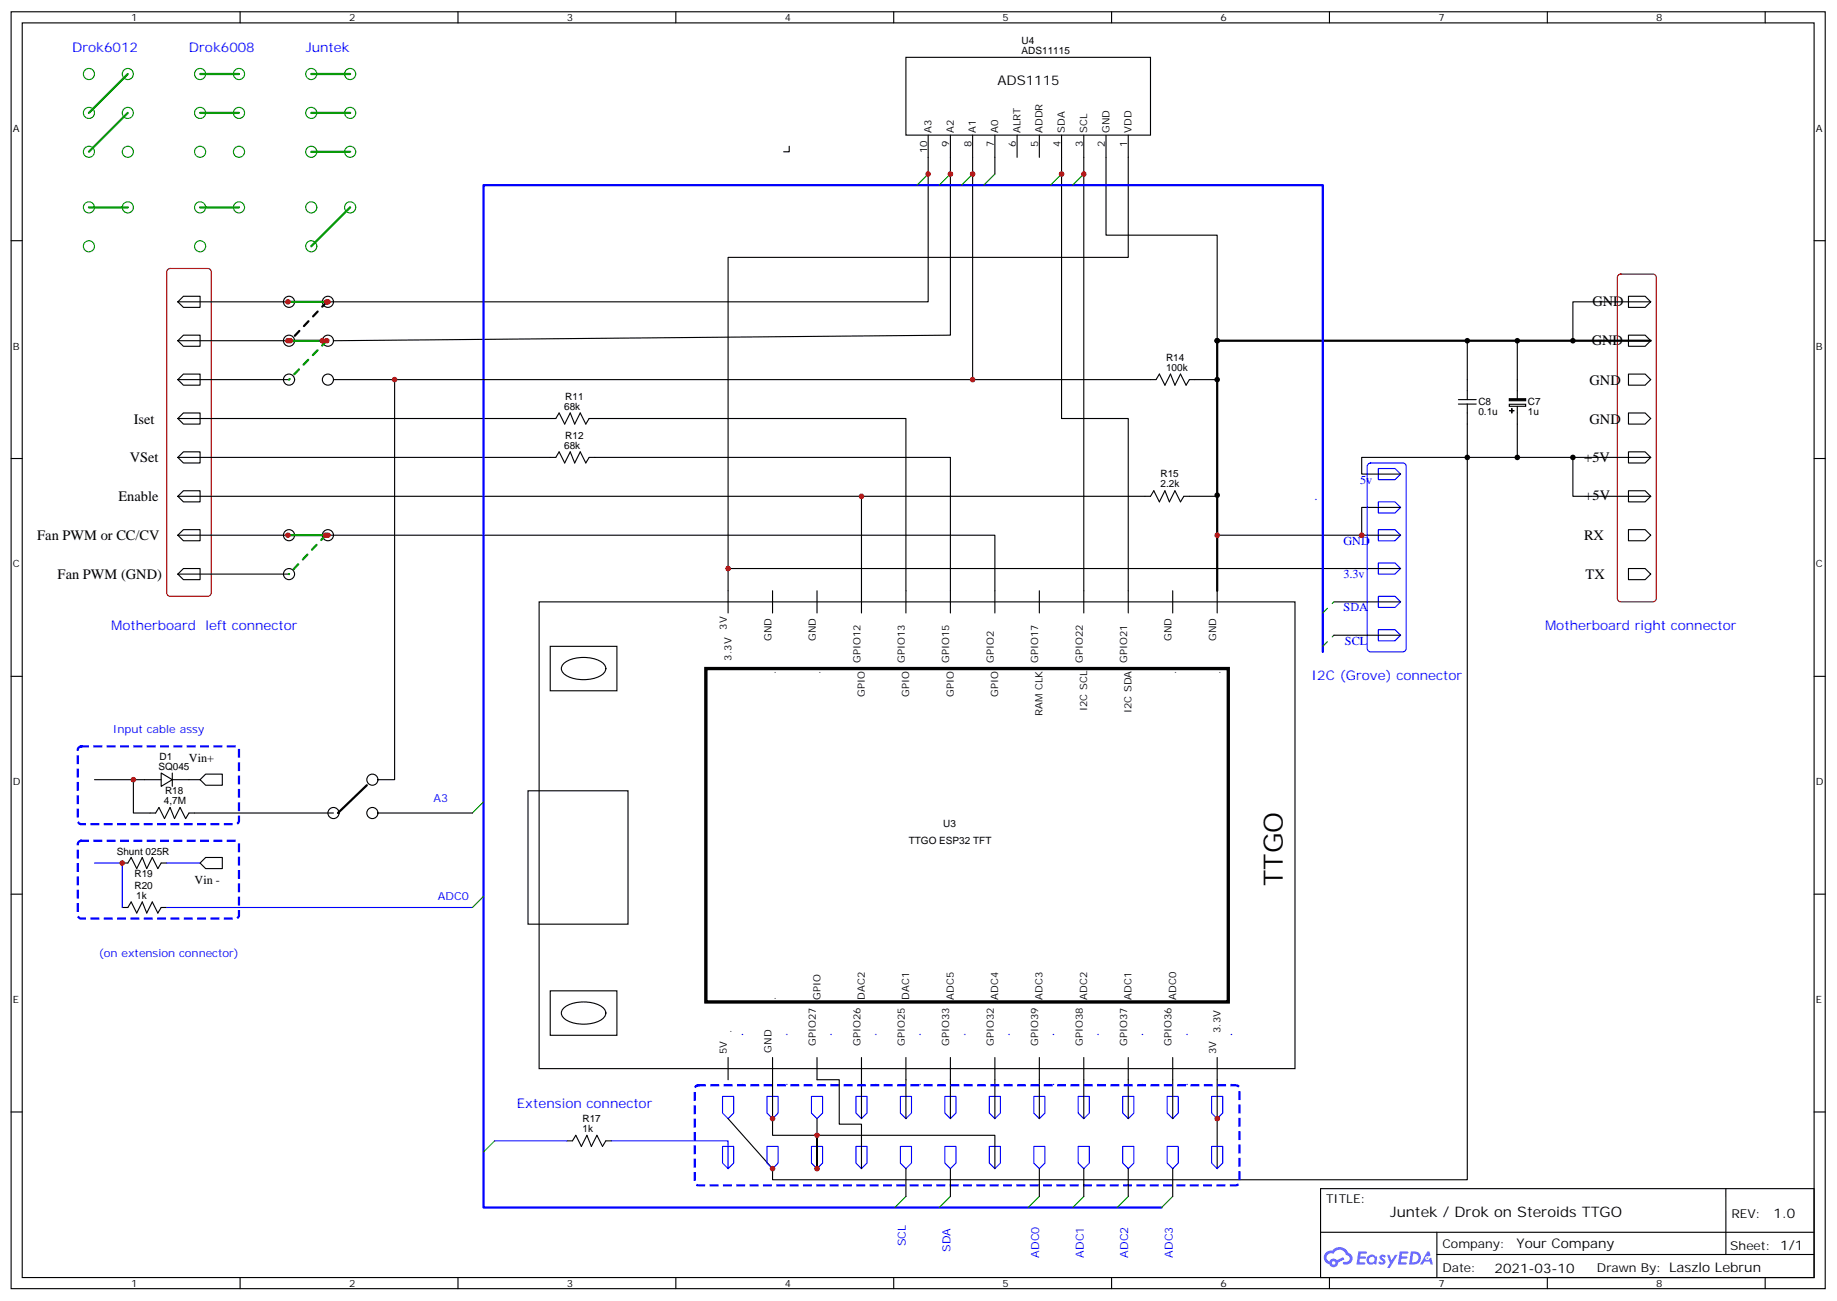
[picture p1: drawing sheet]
<svg xmlns="http://www.w3.org/2000/svg" width="583mm" height="413mm" viewBox="0 0 583 413" stroke-linecap="round" stroke-linejoin="round" font-family="sans-serif">
<g fill="none" stroke="#000" stroke-width=".35">
<path d="M3.5 3.7h575.8v405.4h-575.8zM7.1 7.3h568.6v398.3h-568.6zM76.2 3.7v3.6M145.3 3.7v3.6M214.5 3.7v3.6M283.6 3.7v3.6M352.8 3.7v3.6M421.9 3.7v3.6M491.1 3.7v3.6M560.2 3.7v3.6M3.5 76.4h3.6M575.7 76.4h3.6"/>
<path d="M3.5 145.6h3.6M575.7 145.6h3.6M3.5 214.7h3.6M575.7 214.7h3.6M3.5 283.8h3.6M575.7 283.8h3.6M3.5 353h3.6M575.7 353h3.6M419.1 377.3h156.6v28.3h-156.6zM547.7 377.4v20.8M419.1 391.2h156.5M456 398.2h119.6"/>
<path d="M456 391.2v14.1M76.2 405.6v3.5M145.3 405.6v3.5M214.5 405.6v3.5M283.6 405.6v3.5M352.8 405.6v3.5M421.9 405.6v3.5M491.1 405.6v3.5M560.2 405.6v3.5"/>
</g>
<g fill="#5487ff">
<path d="M438.1 398.5a1.22 1.22 0 0 1 1.7 .3l-.4 .5a.47 .47 0 0 0-.3-.4 .47 .47 0 0 0-.5 .2l.1 .3a1.14 1.14 0 0 1 .8 1.7 1.14 1.14 0 0 1-1.9 0l-.2-.2 .5-.5 .7 .4a.29 .29 0 0 0 .3-.3 .29 .29 0 0 0-.2-.3 1.04 1.04 0 0 1-.6-1.7z"/>
<path d="M431.1 397.3h2.3l.4 .1-.2 .5-1.8 .1-.1 .9h1.5l.3 .3-.3 .4h-1.6l-.2 1.1h1.7l.2 .4-.2 .3h-2.6z"/>
<path d="M444.2 397.3l2.7 .1-.1 .5-1.8 .1-.2 .9h1.6l.3 .3-.4 .4h-1.6l-.1 1.1h1.7l.2 .3-.2 .4h-2.7z"/>
<path d="M453 397.3h.7l.3 1.2-.6 .3a.69 .69 0 0 0-1 .3 .69 .69 0 0 0 .4 1 .69 .69 0 0 0 .9-.6l.5-.3 .6 2.2h-.8l-.3-.9h-1.7l-.5 .9h-.8z"/>
<path d="M440.2 398.3h.8l.6 1.9 1.1-1.9h.9l-2.6 4.2h-.8l.9-1.5z"/>
<path d="M447.8 397.3l-.6 4.1h1.3a2.11 2.11 0 0 0 2.5-2.1 2.11 2.11 0 0 0-2.5-2zM448.5 398a1.43 1.43 0 0 1 1.6 1.6 1.43 1.43 0 0 1-2 1.1z"/>
<path d="M434.1 398.9a1.54 1.54 0 0 0-.1 2.1 1.54 1.54 0 0 0 2.1 .2l.7 .2 .3-2.3-.6-.3a1.49 1.49 0 0 0-2.4 .1zM434.3 399.9a.95 .95 0 0 1 1.9 0 .95 .95 0 0 1-1.9 0z"/>
<path d="M420.8 397.6a2.18 2.18 0 0 0 1.1 3.8 1.44 1.44 0 0 0 1.6 .9 1.44 1.44 0 0 0 1.2-1.5l2-1-.5-.7-1.9 .9a1.47 1.47 0 0 0-2.4 .5 1.39 1.39 0 0 1-.7-2 1.39 1.39 0 0 1 2-.5 2.12 2.12 0 0 1 2.2-1.3 2.12 2.12 0 0 1 1.9 1.7 1.14 1.14 0 0 1 1 1.4 1.14 1.14 0 0 1-1.6 .8 .43 .43 0 0 0-.5 .3 .43 .43 0 0 0 .4 .5 1.98 1.98 0 0 0 2.5-1.2 1.98 1.98 0 0 0-1.2-2.5 3.1 3.1 0 0 0-5.3-.7l-.9 .1zM422.7 400.9a.55 .55 0 0 1 1.1 0 .55 .55 0 0 1-1.1 0z"/>
<circle cx="453" cy="399.4" r=".26"/>
</g>
<path d="M53.2 85.7l.8-.5h12l.8 .5 .2 .6v101.9l-.2 .7-.8 .4h-12l-.7-.2-.4-.9v-101.9zM513.5 87.4l.8-.4h10.3l.8 .4 .2 .7v101.9l-.2 .6-.8 .5h-10.3l-.6-.3-.4-.8v-101.9z" fill="none" stroke="#900" stroke-width=".35"/>
<g fill="none" stroke="#000" stroke-width=".35">
<path d="M287.5 18.2h77.6v24.7h-77.6zM250.5 46.4v1.8h-1.8M294.6 42.9v52.9h-238.2M301.6 42.9v63.5l-195.8 1.8M308.7 42.9v77.6h58.2l1-1.8 1.8 3.6 1.8-3.6 1.4 3.6 1.7-3.6 1.8 3.6 1.1-1.8h8.8M315.7 42.9v12.3M322.8 42.9v7.1M329.8 42.9v7.1M336.9 42.9v90h21.2v61.7M344 42.9v151.7M351 42.9v31.7h35.3v33.6M358.1 42.9v38.8h-127v112.9"/>
<path d="M56.4 95.8l1.8-1.7h5.3v3.5h-5.3zM516.8 94.1h5.3l1.8 1.7-1.8 1.8h-5.3zM523.9 95.8h-24.7v12.4M56.4 108.2l1.8-1.8h5.3v3.5h-5.3zM56.4 108.2h45.9M465.7 108.2v18.7M481.5 108.2v18.3M516.8 106.4h5.3l1.8 1.8-1.8 1.7h-5.3zM516.8 118.7h5.3l1.8 1.8-1.8 1.8h-5.3zM56.4 120.5l1.8-1.8h5.3v3.6h-5.3zM56.4 132.9h120l1-1.8 1.8 3.5 1.8-3.5 1.4 3.5 1.7-3.5 1.8 3.5 1.1-1.7h100.5v61.7M56.4 120.5h35.3"/>
<path d="M58.2 131.1h5.3v3.5h-5.3l-1.8-1.7zM105.8 120.5h202.9M125.2 120.5v127h-5.3M462.8 128.3h5.7M462.8 126.9h5.7M465.7 128.3v16.9h-33.5v5.3h12.3M479 128.3h5.2v.7h-5.2zM481.5 129v16.2M516.8 131.1h5.3l1.8 1.8-1.8 1.7h-5.3zM56.4 145.2h120l1-1.8 1.8 3.6 1.8-3.6 1.4 3.6 1.7-3.6 1.8 3.6 1.1-1.8h114.6v49.4M56.4 157.6h217v37M58.2 143.4h5.3v3.6h-5.3l-1.8-1.8z"/>
<path d="M58.2 155.8h5.3v3.5h-5.3l-1.8-1.7zM386.3 157.2v.4h-10.6l-1.1 1.7-1.7-3.5-1.8 3.5-1.4-3.5-1.8 3.5-1.7-3.5-1.1 1.8h-91.7M499.2 145.2v12.4h24.7M516.8 143.4h5.3l1.8 1.8-1.8 1.8h-5.3zM516.8 155.8h5.3l1.8 1.8-1.8 1.7h-5.3zM523.9 145.2h-58.2v229.3h-220.5v-3.5l-14.1-15.9M56.4 169.9l1.8-1.8h5.3v3.6h-5.3zM56.4 169.9h259.3v24.7M386.3 169.9h58.2M444.5 161.1h-12.3v8.8M516.8 168.1h5.3l1.8 1.8-1.8 1.8h-5.3zM56.4 182.2l1.8-1.7h5.3v3.5h-5.3z"/>
<path d="M56.4 182.2h35.3M171.1 191.1h239.9v148.1h-239.9zM231.1 180.5h213.4M245.2 187.5v7.1M259.3 187.5v7.1M329.8 187.5v7.1M372.2 187.5v7.1M386.3 187.5v7.1M423.3 191.1h21.2M516.8 180.5h5.3l1.8 1.7-1.8 1.8h-5.3zM174.6 205.2h21.2v14.1h-21.2zM178.9 210.6a11.3 11.3 0 0 1 12.6 0 2.18 2.18 0 0 1-.6 3.7 11.6 11.6 0 0 1-12-.4 2.06 2.06 0 0 1 0-3.3z"/>
<path d="M423.3 201.6h21.2M30 247.5h21.2M42.3 247.5v10.6h7.1l1-1.8 1.8 3.6 1.8-3.6 1.4 3.6 1.7-3.6 1.8 3.6 1.1-1.8h45.8M51.2 245.4l3.5 2.1-3.5 2.1zM54.7 247.5h8.8M54.7 245.4v4.2M63.5 247.5l1.8-1.8h5.3v3.6h-5.3zM119.9 258.1h30M167.6 251h31.7v42.4h-31.7zM38.8 274h1.8l1-1.8 1.8 3.5 1.8-3.5 1.4 3.5 1.7-3.5 1.8 3.5 1.1-1.7h1.7M63.5 274l1.8-1.8h5.3v3.5h-5.3zM38.8 288.1h1.8l1-1.8 1.8 3.5 1.8-3.5 1.4 3.5 1.7-3.5 1.8 3.5 1.1-1.7h1.7"/>
<path d="M174.6 314.5h21.2v14.1h-21.2zM178.9 320a11.3 11.3 0 0 1 12.6 0 2.18 2.18 0 0 1-.6 3.7 11.6 11.6 0 0 1-12-.5 2.06 2.06 0 0 1 0-3.2zM231.1 335.7v7.1M245.2 335.7v24.7h14.1v10.6v-15.9M259.3 335.7v7.1h7v14.1h7.1v14.1M273.4 335.7v19.4M287.5 335.7v19.4M301.6 335.7v19.4M315.7 335.7v19.4M329.8 335.7v19.4M344 335.7v19.4M358.1 335.7v19.4"/>
<path d="M372.2 335.7v19.4M386.3 335.7v35.3M179.9 362.2h1.8l1-1.8 1.8 3.5 1.8-3.5 1.4 3.5 1.7-3.5 1.8 3.5 1.1-1.7h1.7M259.3 360.4h56.4v10.6M287.5 371v8.8M301.6 371v8.8M329.8 371v8.8M344 371v8.8M358.1 371v8.8M372.2 371v8.8"/>
<circle cx="91.7" cy="95.8" r="1.76"/>
<circle cx="104.1" cy="95.8" r="1.76"/>
<circle cx="91.7" cy="108.2" r="1.76"/>
<circle cx="104.1" cy="108.2" r="1.76"/>
<circle cx="91.7" cy="120.5" r="1.76"/>
<circle cx="104.1" cy="120.5" r="1.76"/>
<circle cx="91.7" cy="169.9" r="1.76"/>
<circle cx="104.1" cy="169.9" r="1.76"/>
<circle cx="91.7" cy="182.2" r="1.76"/>
<circle cx="105.8" cy="258.1" r="1.76"/>
<circle cx="118.2" cy="258.1" r="1.76"/>
<circle cx="118.2" cy="247.5" r="1.76"/>
</g>
<path d="M523.9 108.2h-137.6v79.3M116.4 249.3l-9.2 8.8" fill="none" stroke="#000" stroke-width=".71"/>
<path d="M479 126.6h5.2v.6h-5.2zM479.1 130.4h1.4zM479.8 129.7v1.4z" fill="#000" stroke="#000" stroke-width=".35"/>
<g fill="none" stroke="#00f" stroke-width=".35">
<path d="M434.2 147.4l.8-.4h10.2l.6 .2 .4 .5 .1 58.2-.3 .6-.5 .4h-10.5l-.7-.2-.3-.5-.1-58.2zM437.4 159.3h5.3l1.8 1.8-1.8 1.7h-5.3zM437.4 148.7h5.3l1.8 1.8-1.8 1.8h-5.3zM437.4 178.7h5.3l1.8 1.8-1.8 1.7h-5.3zM437.4 168.1h5.3l1.8 1.8-1.8 1.8h-5.3zM437.4 189.3h5.3l1.8 1.8-1.8 1.7h-5.3zM437.4 199.9h5.3l1.8 1.7-1.8 1.8h-5.3zM30 274h8.8v14.1M52.9 274h10.6M52.9 288.1h97M229.3 348.1h3.5v5.2l-1.7 1.8-1.8-1.8zM243.4 348.1h3.5v5.2l-1.7 1.8-1.8-1.8z"/>
<path d="M257.5 348.1h3.6v5.2l-1.8 1.8-1.8-1.8zM271.6 348.1h3.6v5.2l-1.8 1.8-1.8-1.8zM285.8 348.1h3.5v5.2l-1.8 1.8-1.7-1.8zM299.9 348.1h3.5v5.2l-1.8 1.8-1.7-1.8zM314 348.1h3.5v5.2l-1.8 1.8-1.7-1.8zM328.1 348.1h3.5v5.2l-1.8 1.8-1.7-1.8zM342.2 348.1h3.5v5.2l-1.7 1.8-1.8-1.8zM356.3 348.1h3.5v5.2l-1.7 1.8-1.8-1.8zM370.4 348.1h3.5v5.2l-1.7 1.8-1.8-1.8zM384.5 348.1h3.6v5.2l-1.8 1.8-1.8-1.8zM157 362.2h22.9M194 362.2h37.1v8.8"/>
<path d="M229.3 363.9h3.5v5.3l-1.7 1.8-1.8-1.8zM243.4 363.9h3.5v5.3l-1.7 1.8-1.8-1.8zM257.5 363.9h3.6v5.3l-1.8 1.8-1.8-1.8zM271.6 363.9h3.6v5.3l-1.8 1.8-1.8-1.8zM285.8 363.9h3.5v5.3l-1.8 1.8-1.7-1.8zM299.9 363.9h3.5v5.3l-1.8 1.8-1.7-1.8zM314 363.9h3.5v5.3l-1.8 1.8-1.7-1.8zM328.1 363.9h3.5v5.3l-1.8 1.8-1.7-1.8zM342.2 363.9h3.5v5.3l-1.7 1.8-1.8-1.8zM356.3 363.9h3.5v5.3l-1.7 1.8-1.8-1.8zM370.4 363.9h3.5v5.3l-1.7 1.8-1.8-1.8zM384.5 363.9h3.6v5.3l-1.8 1.8-1.8-1.8z"/>
</g>
<path d="M25.8 236.9l49.3 .1 .5 .4 .2 .6v22.9l-.4 .5-.6 .2h-49.4l-.5-.5-.2-.5v-22.6l.2-.6 .9-.5M25.8 266.9l49.3 .1 .5 .3 .2 .7v22.9l-.4 .5-.6 .2-49.4-.1-.5-.4-.2-.6v-22.5l.2-.7 .9-.4M221.5 344.5l171.1 .1 .5 .4 .2 .6v29.6l-.2 .6-.8 .5h-170.8l-.6-.3-.4-.8v-29.6l.2-.6 .8-.5" fill="none" stroke="#00f" stroke-width=".71" stroke-dasharray="2.1 2.1"/>
<path d="M419.8 206.9v-148.1h-266.3v324.5h215.2" fill="none" stroke="#00f" stroke-width=".71"/>
<g fill="none" stroke="#008700" stroke-width=".35">
<path d="M294.6 55.2l-3.6 3.6M301.6 55.2l-3.5 3.6M308.7 55.2l-3.5 3.6M315.7 55.2l-3.5 3.6M336.9 55.2l-3.5 3.6M344 55.2l-3.6 3.6M153.5 254.6l-3.6 3.5M153.5 284.6l-3.6 3.5M157 362.2l-3.5 3.5M287.5 379.8l-3.5 3.5M301.6 379.8l-3.5 3.5M329.8 379.8l-3.5 3.5"/>
<path d="M344 379.8l-3.6 3.5M358.1 379.8l-3.6 3.5M372.2 379.8l-3.5 3.5"/>
</g>
<path d="M419.8 194.6l3.5-3.5M419.8 205.2l3.5-3.6" fill="none" stroke="#008700" stroke-width=".35" stroke-dasharray="2.1 2.1"/>
<g fill="none" stroke="#090" stroke-width=".35">
<circle cx="28.2" cy="23.5" r="1.76"/>
<circle cx="28.2" cy="35.8" r="1.76"/>
<circle cx="40.6" cy="35.8" r="1.76"/>
<circle cx="40.6" cy="23.5" r="1.76"/>
<circle cx="63.5" cy="23.5" r="1.76"/>
<circle cx="63.5" cy="35.8" r="1.76"/>
<circle cx="75.8" cy="35.8" r="1.76"/>
<circle cx="75.8" cy="23.5" r="1.76"/>
<circle cx="98.8" cy="35.8" r="1.76"/>
<circle cx="98.8" cy="23.5" r="1.76"/>
<circle cx="111.1" cy="35.8" r="1.76"/>
<circle cx="111.1" cy="23.5" r="1.76"/>
<circle cx="28.2" cy="48.2" r="1.76"/>
<circle cx="40.6" cy="48.2" r="1.76"/>
<circle cx="63.5" cy="48.2" r="1.76"/>
<circle cx="75.8" cy="48.2" r="1.76"/>
<circle cx="98.8" cy="48.2" r="1.76"/>
<circle cx="111.1" cy="48.2" r="1.76"/>
<circle cx="28.2" cy="78.2" r="1.76"/>
<circle cx="28.2" cy="65.8" r="1.76"/>
<circle cx="40.6" cy="65.8" r="1.76"/>
<circle cx="63.5" cy="65.8" r="1.76"/>
<circle cx="63.5" cy="78.2" r="1.76"/>
<circle cx="75.8" cy="65.8" r="1.76"/>
<circle cx="98.8" cy="65.8" r="1.76"/>
<circle cx="98.8" cy="78.2" r="1.76"/>
<circle cx="111.1" cy="65.8" r="1.76"/>
</g>
<path d="M40.6 23.5l-12.4 12.3M40.6 35.8l-12.4 12.4M63.5 23.5h12.3M63.5 35.8h12.3M98.8 23.5h12.3M98.8 35.8h12.3M98.8 48.2h12.3M28.2 65.8h12.4M63.5 65.8h12.3M111.1 65.8l-12.3 12.4M91.4 95.8h12.7M91.4 108.2h12.7" fill="none" stroke="#090" stroke-width=".71"/>
<path d="M103.7 108.2l-12 12.3M103.4 169.9l-11.7 12.3" fill="none" stroke="#090" stroke-width=".71" stroke-dasharray="2.1 2.1"/>
<path d="M103.7 95.8l-11.6 12.4" fill="none" stroke="#000" stroke-width=".71" stroke-dasharray="2.1 2.1"/>
<path d="M91.4 169.9h12.7" fill="none" stroke="#0c0" stroke-width=".71"/>
<path d="M224 212.2h165.8v105.9h-165.8z" fill="none" stroke="#000" stroke-width="1.1"/>
<g fill="#000">
<circle cx="386.3" cy="108.2" r=".88"/>
<circle cx="465.7" cy="108.2" r=".88"/>
<circle cx="481.5" cy="108.2" r=".88"/>
<circle cx="499.2" cy="108.2" r=".88"/>
<circle cx="386.3" cy="120.5" r=".88"/>
<circle cx="386.3" cy="157.2" r=".88"/>
<circle cx="465.7" cy="145.2" r=".88"/>
<circle cx="481.5" cy="145.2" r=".88"/>
<circle cx="499.2" cy="145.2" r=".88"/>
</g>
<g fill="#c00">
<circle cx="231.1" cy="180.5" r=".88"/>
<circle cx="386.3" cy="169.9" r=".88"/>
<circle cx="432.2" cy="169.9" r=".88"/>
<circle cx="245.2" cy="371" r=".88"/>
<circle cx="386.3" cy="355.1" r=".88"/>
<circle cx="344" cy="55.2" r=".88"/>
<circle cx="336.9" cy="55.2" r=".88"/>
<circle cx="301.6" cy="55.2" r=".88"/>
<circle cx="294.6" cy="55.2" r=".88"/>
<circle cx="245.2" cy="355.1" r=".88"/>
<circle cx="259.3" cy="371" r=".88"/>
<circle cx="259.3" cy="360.4" r=".88"/>
<circle cx="38.8" cy="274" r=".88"/>
<circle cx="42.3" cy="247.5" r=".88"/>
<circle cx="308.7" cy="55.2" r=".88"/>
<circle cx="308.7" cy="120.5" r=".88"/>
<circle cx="103.4" cy="169.9" r=".88"/>
<circle cx="104.1" cy="95.8" r=".88"/>
<circle cx="91.4" cy="95.8" r=".88"/>
<circle cx="91.4" cy="108.2" r=".88"/>
<circle cx="102.3" cy="108.2" r=".88"/>
<circle cx="104.1" cy="169.9" r=".88"/>
<circle cx="91.4" cy="169.9" r=".88"/>
<circle cx="125.2" cy="120.5" r=".88"/>
<circle cx="103.7" cy="95.8" r=".88"/>
<circle cx="92.1" cy="108.2" r=".88"/>
<circle cx="103.7" cy="108.2" r=".88"/>
<circle cx="273.4" cy="157.6" r=".88"/>
</g>
<text font-size="8.5" x="407.1" y="281.3" transform="rotate(-90 407.1 281.3)">TTGO</text>
<g font-size="4.6">
<text x="505.4" y="97.2">GND</text>
<text x="505.2" y="109.6">GND</text>
<text x="504.5" y="122.3">GND</text>
<text x="42.5" y="134.4">Iset</text>
<text x="504.5" y="134.6">GND</text>
<text x="41.2" y="146.8">VSet</text>
<text x="502.8" y="146.6">+5V</text>
<text x="37.6" y="159.1">Enable</text>
<text x="502.8" y="158.8">+5V</text>
<text x="11.8" y="171.5">Fan PWM or CC/CV</text>
<text x="502.7" y="171.3">RX</text>
<text x="18.3" y="183.8">Fan PWM (GND)</text>
<text x="503.2" y="183.7">TX</text>
<text x="441.2" y="386.4">Juntek / Drok on Steroids TTGO</text>
</g>
<g font-size="4.2" fill="#00f">
<text x="22.9" y="16.4">Drok6012</text>
<text x="60" y="16.4">Drok6008</text>
<text x="97" y="16.4">Juntek</text>
<text x="35.3" y="199.9">Motherboard</text>
<text x="65.2" y="199.9">left connector</text>
<text x="490.4" y="199.9">Motherboard right connector</text>
<text x="416.3" y="215.8">I2C (Grove) connector</text>
<text x="164" y="351.6">Extension connector</text>
</g>
<g font-size="4.2">
<text x="316.5" y="26.8">ADS1115</text>
<text x="562.9" y="386.6">1.0</text>
<text x="481.3" y="396.2">Your Company</text>
<text x="474.4" y="404">2021-03-10</text>
</g>
<g font-size="3.9" fill="#00f">
<text x="431.6" y="153.5">5v</text>
<text x="417.1" y="158.8">.</text>
<text x="426.3" y="172.9">GND</text>
<text x="426.3" y="183.5">3.3v</text>
<text x="426.4" y="194.1">SDA</text>
<text x="426.9" y="204.6">SCL</text>
<text x="235.8" y="328.8" transform="rotate(-90 235.8 328.8)">.</text>
<text x="249.9" y="328.8" transform="rotate(-90 249.9 328.8)">.</text>
<text x="264" y="328.8" transform="rotate(-90 264 328.8)">.</text>
<text x="278.2" y="328.8" transform="rotate(-90 278.2 328.8)">.</text>
<text x="292.3" y="328.8" transform="rotate(-90 292.3 328.8)">.</text>
<text x="306.4" y="328.8" transform="rotate(-90 306.4 328.8)">.</text>
<text x="320.5" y="328.8" transform="rotate(-90 320.5 328.8)">.</text>
<text x="334.6" y="328.8" transform="rotate(-90 334.6 328.8)">.</text>
<text x="348.7" y="328.8" transform="rotate(-90 348.7 328.8)">.</text>
<text x="362.8" y="328.8" transform="rotate(-90 362.8 328.8)">.</text>
<text x="376.9" y="328.8" transform="rotate(-90 376.9 328.8)">.</text>
<text x="391" y="328.8" transform="rotate(-90 391 328.8)">.</text>
<text x="235.8" y="344.7" transform="rotate(-90 235.8 344.7)">.</text>
<text x="249.9" y="344.7" transform="rotate(-90 249.9 344.7)">.</text>
<text x="264" y="344.7" transform="rotate(-90 264 344.7)">.</text>
<text x="278.2" y="344.7" transform="rotate(-90 278.2 344.7)">.</text>
<text x="292.3" y="344.7" transform="rotate(-90 292.3 344.7)">.</text>
<text x="306.4" y="344.7" transform="rotate(-90 306.4 344.7)">.</text>
<text x="320.5" y="344.7" transform="rotate(-90 320.5 344.7)">.</text>
<text x="334.6" y="344.7" transform="rotate(-90 334.6 344.7)">.</text>
<text x="348.7" y="344.7" transform="rotate(-90 348.7 344.7)">.</text>
<text x="362.8" y="344.7" transform="rotate(-90 362.8 344.7)">.</text>
<text x="376.9" y="344.7" transform="rotate(-90 376.9 344.7)">.</text>
<text x="391" y="344.7" transform="rotate(-90 391 344.7)">.</text>
</g>
<g font-size="3.9">
<text x="60" y="241.9">Vin+</text>
<text x="61.7" y="280.7">Vin -</text>
<text x="420.9" y="381.9">TITLE:</text>
<text x="549.5" y="386.6">REV:</text>
<text x="457.8" y="396.1">Company:</text>
<text x="549.1" y="396.7">Sheet: 1/1</text>
<text x="457.8" y="403.8">Date:</text>
<text x="506.8" y="403.9">Drawn By: Laszlo Lebrun</text>
</g>
<g font-size="3.5" fill="#00f">
<text x="35.8" y="232.7">Input cable assy</text>
<text x="137.6" y="254.6">A3</text>
<text x="139" y="285.6">ADC0</text>
<text x="31.3" y="304">(on extension connector)</text>
<text x="287.5" y="395.7" transform="rotate(-90 287.5 395.7)">SCL</text>
<text x="301.6" y="397.4" transform="rotate(-90 301.6 397.4)">SDA</text>
<text x="329.8" y="399.2" transform="rotate(-90 329.8 399.2)">ADC0</text>
<text x="344" y="399.2" transform="rotate(-90 344 399.2)">ADC1</text>
<text x="358.1" y="399.2" transform="rotate(-90 358.1 399.2)">ADC2</text>
<text x="372.2" y="399.2" transform="rotate(-90 372.2 399.2)">ADC3</text>
</g>
<g font-size="3.2">
<text x="41.6" y="6.7">1</text>
<text x="110.8" y="6.7">2</text>
<text x="179.9" y="6.7">3</text>
<text x="249.1" y="6.7">4</text>
<text x="318.2" y="6.7">5</text>
<text x="387.3" y="6.7">6</text>
<text x="456.5" y="6.7">7</text>
<text x="525.6" y="6.7">8</text>
<text x="324.2" y="17.1">ADS11115</text>
<text x="324.2" y="14">U4</text>
<text x="4.1" y="41.8">A</text>
<text x="576.3" y="41.8">A</text>
<text x="295.6" y="42.2" transform="rotate(-90 295.6 42.2)">A3</text>
<text x="301.3" y="46.7" transform="rotate(-90 301.3 46.7)">9</text>
<text x="302.7" y="42.2" transform="rotate(-90 302.7 42.2)">A2</text>
<text x="308.3" y="46.7" transform="rotate(-90 308.3 46.7)">8</text>
<text x="309.7" y="42.2" transform="rotate(-90 309.7 42.2)">A1</text>
<text x="315.4" y="46.7" transform="rotate(-90 315.4 46.7)">7</text>
<text x="316.8" y="42.2" transform="rotate(-90 316.8 42.2)">A0</text>
<text x="322.4" y="46.7" transform="rotate(-90 322.4 46.7)">6</text>
<text x="323.8" y="42.2" transform="rotate(-90 323.8 42.2)">ALRT</text>
<text x="329.5" y="46.7" transform="rotate(-90 329.5 46.7)">5</text>
<text x="330.9" y="42.2" transform="rotate(-90 330.9 42.2)">ADDR</text>
<text x="336.5" y="46.7" transform="rotate(-90 336.5 46.7)">4</text>
<text x="338" y="42.2" transform="rotate(-90 338 42.2)">SDA</text>
<text x="343.6" y="46.7" transform="rotate(-90 343.6 46.7)">3</text>
<text x="345" y="42.2" transform="rotate(-90 345 42.2)">SCL</text>
<text x="350.7" y="46.7" transform="rotate(-90 350.7 46.7)">2</text>
<text x="352.1" y="42.2" transform="rotate(-90 352.1 42.2)">GND</text>
<text x="357.7" y="46.7" transform="rotate(-90 357.7 46.7)">1</text>
<text x="359.1" y="42.2" transform="rotate(-90 359.1 42.2)">VDD</text>
<text x="294.2" y="48.7" transform="rotate(-90 294.2 48.7)">10</text>
<text x="4.1" y="111">B</text>
<text x="576.3" y="111">B</text>
<text x="370.1" y="117.7">100k</text>
<text x="370.1" y="114.5">R14</text>
<text x="179" y="130">68k</text>
<text x="179.4" y="126.9">R11</text>
<text x="469.2" y="131.8">0.1u</text>
<text x="469.2" y="128.6">C8</text>
<text x="484.9" y="131.8">1u</text>
<text x="484.9" y="128.6">C7</text>
<text x="179" y="142.4">68k</text>
<text x="179.4" y="139.2">R12</text>
<text x="368.3" y="154.7">2.2k</text>
<text x="368.3" y="151.6">R15</text>
<text x="4.1" y="180.1">C</text>
<text x="576.3" y="180.1">C</text>
<text x="230.7" y="199.9" transform="rotate(-90 230.7 199.9)">3V</text>
<text x="244.8" y="203.4" transform="rotate(-90 244.8 203.4)">GND</text>
<text x="258.9" y="203.4" transform="rotate(-90 258.9 203.4)">GND</text>
<text x="371.8" y="203.4" transform="rotate(-90 371.8 203.4)">GND</text>
<text x="385.9" y="203.4" transform="rotate(-90 385.9 203.4)">GND</text>
<text x="232.1" y="209.7" transform="rotate(-90 232.1 209.7)">3.3V</text>
<text x="246.2" y="214.1" transform="rotate(-90 246.2 214.1)">.</text>
<text x="260.3" y="214.1" transform="rotate(-90 260.3 214.1)">.</text>
<text x="273" y="210.5" transform="rotate(-90 273 210.5)">GPIO12</text>
<text x="287.2" y="210.5" transform="rotate(-90 287.2 210.5)">GPIO13</text>
<text x="301.3" y="210.5" transform="rotate(-90 301.3 210.5)">GPIO15</text>
<text x="315.4" y="210.5" transform="rotate(-90 315.4 210.5)">GPIO2</text>
<text x="329.5" y="210.5" transform="rotate(-90 329.5 210.5)">GPIO17</text>
<text x="343.6" y="210.5" transform="rotate(-90 343.6 210.5)">GPIO22</text>
<text x="357.7" y="210.5" transform="rotate(-90 357.7 210.5)">GPIO21</text>
<text x="373.2" y="214.1" transform="rotate(-90 373.2 214.1)">.</text>
<text x="387.3" y="214.1" transform="rotate(-90 387.3 214.1)">.</text>
<text x="274.5" y="221.1" transform="rotate(-90 274.5 221.1)">GPIO</text>
<text x="288.6" y="221.1" transform="rotate(-90 288.6 221.1)">GPIO</text>
<text x="302.7" y="221.1" transform="rotate(-90 302.7 221.1)">GPIO</text>
<text x="316.8" y="221.1" transform="rotate(-90 316.8 221.1)">GPIO</text>
<text x="330.9" y="227.3" transform="rotate(-90 330.9 227.3)">RAM CLK</text>
<text x="345" y="225.8" transform="rotate(-90 345 225.8)">I2C SCL</text>
<text x="359.1" y="226.4" transform="rotate(-90 359.1 226.4)">I2C SDA</text>
<text x="50.3" y="244.3">SQ045</text>
<text x="50.6" y="241.2">D1</text>
<text x="4.1" y="249.3">D</text>
<text x="576.3" y="249.3">D</text>
<text x="52" y="255.3">4,7M</text>
<text x="52.4" y="252.1">R18</text>
<text x="299.3" y="262.7">U3</text>
<text x="288.4" y="268">TTGO ESP32 TFT</text>
<text x="37" y="271.5">Shunt 025R</text>
<text x="42.7" y="278.6">R19</text>
<text x="42.7" y="282.1">R20</text>
<text x="43.2" y="285.3">1k</text>
<text x="246.2" y="317.4" transform="rotate(-90 246.2 317.4)">.</text>
<text x="260.3" y="317.4" transform="rotate(-90 260.3 317.4)">GPIO</text>
<text x="274.5" y="317.4" transform="rotate(-90 274.5 317.4)">DAC2</text>
<text x="288.6" y="317.4" transform="rotate(-90 288.6 317.4)">DAC1</text>
<text x="302.7" y="317.4" transform="rotate(-90 302.7 317.4)">ADC5</text>
<text x="316.8" y="317.4" transform="rotate(-90 316.8 317.4)">ADC4</text>
<text x="330.9" y="317.4" transform="rotate(-90 330.9 317.4)">ADC3</text>
<text x="345" y="317.4" transform="rotate(-90 345 317.4)">ADC2</text>
<text x="359.1" y="317.4" transform="rotate(-90 359.1 317.4)">ADC1</text>
<text x="373.2" y="317.4" transform="rotate(-90 373.2 317.4)">ADC0</text>
<text x="4.1" y="318.4">E</text>
<text x="576.3" y="318.4">E</text>
<text x="232.1" y="327.9" transform="rotate(-90 232.1 327.9)">.</text>
<text x="387.3" y="327.9" transform="rotate(-90 387.3 327.9)">3.3V</text>
<text x="230.7" y="334.6" transform="rotate(-90 230.7 334.6)">5V</text>
<text x="244.8" y="334.2" transform="rotate(-90 244.8 334.2)">GND</text>
<text x="258.9" y="332.1" transform="rotate(-90 258.9 332.1)">GPIO27</text>
<text x="273" y="332.1" transform="rotate(-90 273 332.1)">GPIO26</text>
<text x="287.2" y="332.1" transform="rotate(-90 287.2 332.1)">GPIO25</text>
<text x="301.3" y="332.1" transform="rotate(-90 301.3 332.1)">GPIO33</text>
<text x="315.4" y="332.1" transform="rotate(-90 315.4 332.1)">GPIO32</text>
<text x="329.5" y="332.1" transform="rotate(-90 329.5 332.1)">GPIO39</text>
<text x="343.6" y="332.1" transform="rotate(-90 343.6 332.1)">GPIO38</text>
<text x="357.7" y="332.1" transform="rotate(-90 357.7 332.1)">GPIO37</text>
<text x="371.8" y="332.1" transform="rotate(-90 371.8 332.1)">GPIO36</text>
<text x="385.9" y="334.6" transform="rotate(-90 385.9 334.6)">3V</text>
<text x="184.9" y="359.3">1k</text>
<text x="184.9" y="356.2">R17</text>
<text x="41.6" y="408.6">1</text>
<text x="110.8" y="408.6">2</text>
<text x="179.9" y="408.6">3</text>
<text x="249.1" y="408.6">4</text>
<text x="318.2" y="408.6">5</text>
<text x="387.3" y="408.6">6</text>
<text x="456.5" y="408.6">7</text>
<text x="525.6" y="408.6">8</text>
</g>
</svg>
